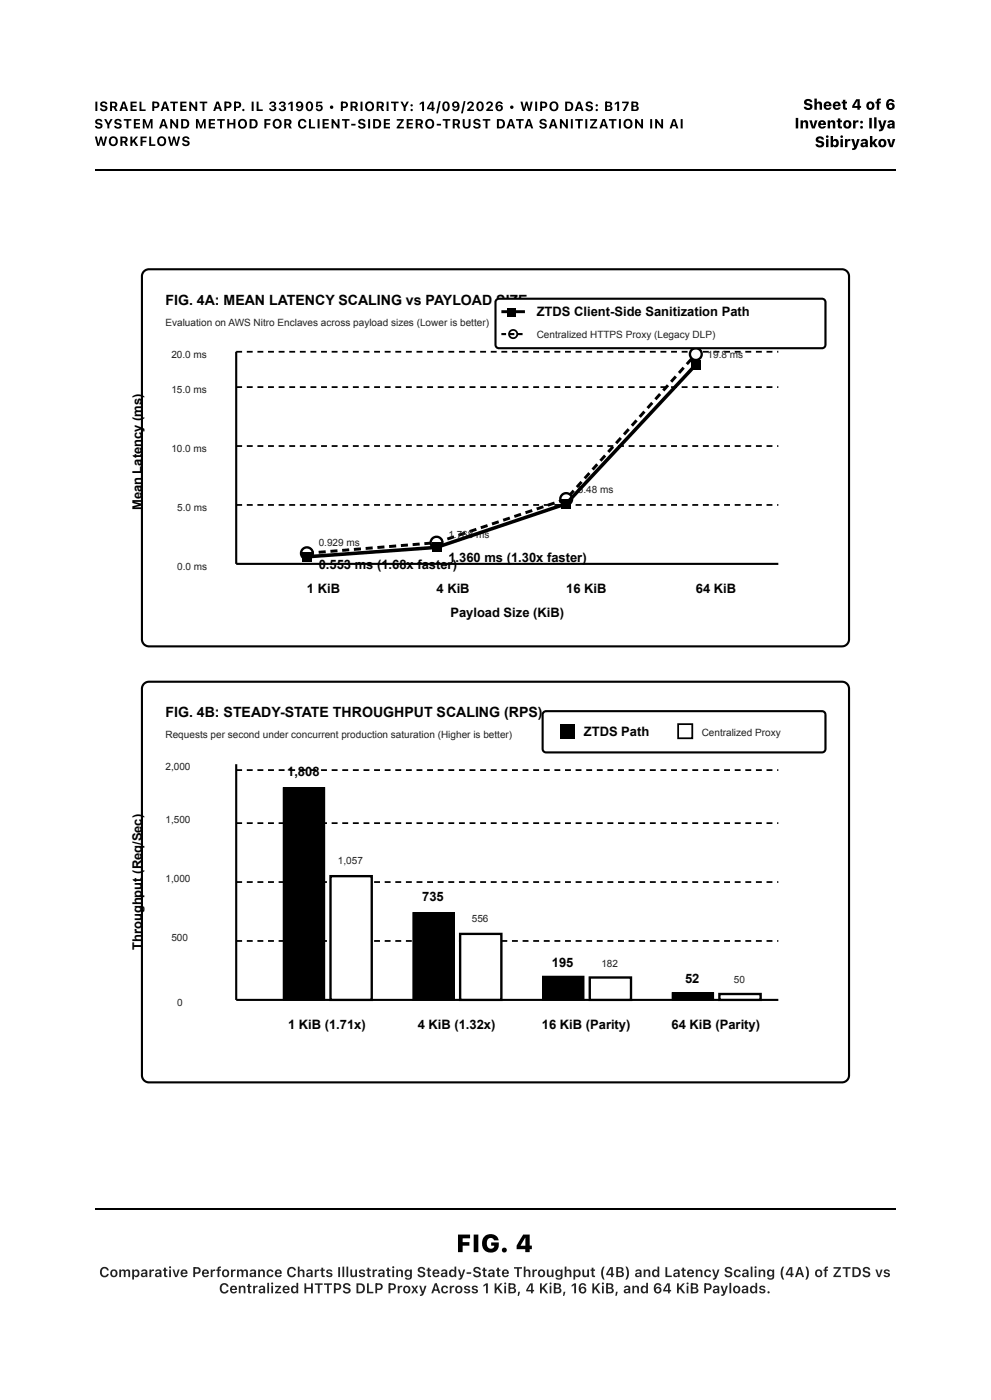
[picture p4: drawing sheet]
<svg xmlns="http://www.w3.org/2000/svg" width="210mm" height="297mm" viewBox="0 0 210 297" stroke-linecap="round" stroke-linejoin="round" font-family="sans-serif">
<path d="M20.1 36.1h169.9" fill="none" stroke="#000" stroke-width=".26"/>
<path d="M30.5 57.6l.5-.4 .6-.1h147a1.5 1.5 0 0 1 1.5 1.5v77a1.5 1.5 0 0 1-1.5 1.5h-147a1.5 1.5 0 0 1-1.5-1.5v-77l.1-.5z" fill="#fff"/>
<path d="M30.5 57.6l.5-.4 .6-.1h147a1.5 1.5 0 0 1 1.5 1.5v77a1.5 1.5 0 0 1-1.5 1.5h-147a1.5 1.5 0 0 1-1.5-1.5v-77l.1-.5zM50.1 74.6v45h115" fill="none" stroke="#000" stroke-width=".45"/>
<g fill="#000">
<path d="M50.1 74.4h1.3v.4h-1.3zM52.4 74.4h1.2v.4h-1.2zM54.6 74.4h1.3v.4h-1.3zM56.9 74.4h1.2v.4h-1.2zM59.1 74.4h1.3v.4h-1.3zM61.4 74.4h1.2v.4h-1.2zM63.6 74.4h1.3v.4h-1.3zM65.9 74.4h1.2v.4h-1.2zM68.1 74.4h1.3v.4h-1.3zM70.4 74.4h1.2v.4h-1.2zM72.6 74.4h1.3v.4h-1.3zM74.9 74.4h1.2v.4h-1.2zM77.1 74.4h1.3v.4h-1.3zM79.4 74.4h1.2v.4h-1.2zM81.6 74.4h1.3v.4h-1.3zM83.9 74.4h1.2v.4h-1.2zM86.1 74.4h1.3v.4h-1.3zM88.4 74.4h1.2v.4h-1.2zM90.6 74.4h1.3v.4h-1.3zM92.9 74.4h1.2v.4h-1.2zM95.1 74.4h1.3v.4h-1.3zM97.4 74.4h1.2v.4h-1.2zM99.6 74.4h1.3v.4h-1.3zM101.9 74.4h1.2v.4h-1.2zM104.1 74.4h1.3v.4h-1.3zM106.4 74.4h1.2v.4h-1.2zM108.6 74.4h1.3v.4h-1.3zM110.9 74.4h1.2v.4h-1.2zM113.1 74.4h1.3v.4h-1.3zM115.4 74.4h1.2v.4h-1.2zM117.6 74.4h1.3v.4h-1.3zM119.9 74.4h1.2v.4h-1.2zM122.1 74.4h1.3v.4h-1.3zM124.4 74.4h1.2v.4h-1.2zM126.6 74.4h1.3v.4h-1.3zM128.9 74.4h1.2v.4h-1.2zM131.1 74.4h1.3v.4h-1.3zM133.4 74.4h1.2v.4h-1.2zM135.6 74.4h1.3v.4h-1.3zM137.9 74.4h1.2v.4h-1.2zM140.1 74.4h1.3v.4h-1.3zM142.4 74.4h1.2v.4h-1.2zM144.6 74.4h1.3v.4h-1.3zM146.9 74.4h1.2v.4h-1.2zM149.1 74.4h1.3v.4h-1.3zM151.4 74.4h1.2v.4h-1.2zM153.6 74.4h1.3v.4h-1.3zM155.9 74.4h1.2v.4h-1.2zM158.1 74.4h1.3v.4h-1.3zM160.4 74.4h1.2v.4h-1.2zM162.6 74.4h1.3v.4h-1.3zM164.9 74.4h.2v.4h-.2z"/>
<path d="M50.1 94.4h1.3v.4h-1.3zM52.4 94.4h1.2v.4h-1.2zM54.6 94.4h1.3v.4h-1.3zM56.9 94.4h1.2v.4h-1.2zM59.1 94.4h1.3v.4h-1.3zM61.4 94.4h1.2v.4h-1.2zM63.6 94.4h1.3v.4h-1.3zM65.9 94.4h1.2v.4h-1.2zM68.1 94.4h1.3v.4h-1.3zM70.4 94.4h1.2v.4h-1.2zM72.6 94.4h1.3v.4h-1.3zM74.9 94.4h1.2v.4h-1.2zM77.1 94.4h1.3v.4h-1.3zM79.4 94.4h1.2v.4h-1.2zM81.6 94.4h1.3v.4h-1.3zM83.9 94.4h1.2v.4h-1.2zM86.1 94.4h1.3v.4h-1.3zM88.4 94.4h1.2v.4h-1.2zM90.6 94.4h1.3v.4h-1.3zM92.9 94.4h1.2v.4h-1.2zM95.1 94.4h1.3v.4h-1.3zM97.4 94.4h1.2v.4h-1.2zM99.6 94.4h1.3v.4h-1.3zM101.9 94.4h1.2v.4h-1.2zM104.1 94.4h1.3v.4h-1.3zM106.4 94.4h1.2v.4h-1.2zM108.6 94.4h1.3v.4h-1.3zM110.9 94.4h1.2v.4h-1.2zM113.1 94.4h1.3v.4h-1.3zM115.4 94.4h1.2v.4h-1.2zM117.6 94.4h1.3v.4h-1.3zM119.9 94.4h1.2v.4h-1.2zM122.1 94.4h1.3v.4h-1.3zM124.4 94.4h1.2v.4h-1.2zM126.6 94.4h1.3v.4h-1.3zM128.9 94.4h1.2v.4h-1.2zM131.1 94.4h1.3v.4h-1.3zM133.4 94.4h1.2v.4h-1.2zM135.6 94.4h1.3v.4h-1.3zM137.9 94.4h1.2v.4h-1.2zM140.1 94.4h1.3v.4h-1.3zM142.4 94.4h1.2v.4h-1.2zM144.6 94.4h1.3v.4h-1.3zM146.9 94.4h1.2v.4h-1.2zM149.1 94.4h1.3v.4h-1.3zM151.4 94.4h1.2v.4h-1.2zM153.6 94.4h1.3v.4h-1.3zM155.9 94.4h1.2v.4h-1.2zM158.1 94.4h1.3v.4h-1.3zM160.4 94.4h1.2v.4h-1.2zM162.6 94.4h1.3v.4h-1.3zM164.9 94.4h.2v.4h-.2z"/>
<path d="M50.1 81.9h1.3v.4h-1.3zM52.4 81.9h1.2v.4h-1.2zM54.6 81.9h1.3v.4h-1.3zM56.9 81.9h1.2v.4h-1.2zM59.1 81.9h1.3v.4h-1.3zM61.4 81.9h1.2v.4h-1.2zM63.6 81.9h1.3v.4h-1.3zM65.9 81.9h1.2v.4h-1.2zM68.1 81.9h1.3v.4h-1.3zM70.4 81.9h1.2v.4h-1.2zM72.6 81.9h1.3v.4h-1.3zM74.9 81.9h1.2v.4h-1.2zM77.1 81.9h1.3v.4h-1.3zM79.4 81.9h1.2v.4h-1.2zM81.6 81.9h1.3v.4h-1.3zM83.9 81.9h1.2v.4h-1.2zM86.1 81.9h1.3v.4h-1.3zM88.4 81.9h1.2v.4h-1.2zM90.6 81.9h1.3v.4h-1.3zM92.9 81.9h1.2v.4h-1.2zM95.1 81.9h1.3v.4h-1.3zM97.4 81.9h1.2v.4h-1.2zM99.6 81.9h1.3v.4h-1.3zM101.9 81.9h1.2v.4h-1.2zM104.1 81.9h1.3v.4h-1.3zM106.4 81.9h1.2v.4h-1.2zM108.6 81.9h1.3v.4h-1.3zM110.9 81.9h1.2v.4h-1.2zM113.1 81.9h1.3v.4h-1.3zM115.4 81.9h1.2v.4h-1.2zM117.6 81.9h1.3v.4h-1.3zM119.9 81.9h1.2v.4h-1.2zM122.1 81.9h1.3v.4h-1.3zM124.4 81.9h1.2v.4h-1.2zM126.6 81.9h1.3v.4h-1.3zM128.9 81.9h1.2v.4h-1.2zM131.1 81.9h1.3v.4h-1.3zM133.4 81.9h1.2v.4h-1.2zM135.6 81.9h1.3v.4h-1.3zM137.9 81.9h1.2v.4h-1.2zM140.1 81.9h1.3v.4h-1.3zM142.4 81.9h1.2v.4h-1.2zM144.6 81.9h1.3v.4h-1.3zM146.9 81.9h1.2v.4h-1.2zM149.1 81.9h1.3v.4h-1.3zM151.4 81.9h1.2v.4h-1.2zM153.6 81.9h1.3v.4h-1.3zM155.9 81.9h1.2v.4h-1.2zM158.1 81.9h1.3v.4h-1.3zM160.4 81.9h1.2v.4h-1.2zM162.6 81.9h1.3v.4h-1.3zM164.9 81.9h.2v.4h-.2z"/>
<path d="M50.1 106.9h1.3v.4h-1.3zM52.4 106.9h1.2v.4h-1.2zM54.6 106.9h1.3v.4h-1.3zM56.9 106.9h1.2v.4h-1.2zM59.1 106.9h1.3v.4h-1.3zM61.4 106.9h1.2v.4h-1.2zM63.6 106.9h1.3v.4h-1.3zM65.9 106.9h1.2v.4h-1.2zM68.1 106.9h1.3v.4h-1.3zM70.4 106.9h1.2v.4h-1.2zM72.6 106.9h1.3v.4h-1.3zM74.9 106.9h1.2v.4h-1.2zM77.1 106.9h1.3v.4h-1.3zM79.4 106.9h1.2v.4h-1.2zM81.6 106.9h1.3v.4h-1.3zM83.9 106.9h1.2v.4h-1.2zM86.1 106.9h1.3v.4h-1.3zM88.4 106.9h1.2v.4h-1.2zM90.6 106.9h1.3v.4h-1.3zM92.9 106.9h1.2v.4h-1.2zM95.1 106.9h1.3v.4h-1.3zM97.4 106.9h1.2v.4h-1.2zM99.6 106.9h1.3v.4h-1.3zM101.9 106.9h1.2v.4h-1.2zM104.1 106.9h1.3v.4h-1.3zM106.4 106.9h1.2v.4h-1.2zM108.6 106.9h1.3v.4h-1.3zM110.9 106.9h1.2v.4h-1.2zM113.1 106.9h1.3v.4h-1.3zM115.4 106.9h1.2v.4h-1.2zM117.6 106.9h1.3v.4h-1.3zM119.9 106.9h1.2v.4h-1.2zM122.1 106.9h1.3v.4h-1.3zM124.4 106.9h1.2v.4h-1.2zM126.6 106.9h1.3v.4h-1.3zM128.9 106.9h1.2v.4h-1.2zM131.1 106.9h1.3v.4h-1.3zM133.4 106.9h1.2v.4h-1.2zM135.6 106.9h1.3v.4h-1.3zM137.9 106.9h1.2v.4h-1.2zM140.1 106.9h1.3v.4h-1.3zM142.4 106.9h1.2v.4h-1.2zM144.6 106.9h1.3v.4h-1.3zM146.9 106.9h1.2v.4h-1.2zM149.1 106.9h1.3v.4h-1.3zM151.4 106.9h1.2v.4h-1.2zM153.6 106.9h1.3v.4h-1.3zM155.9 106.9h1.2v.4h-1.2zM158.1 106.9h1.3v.4h-1.3zM160.4 106.9h1.2v.4h-1.2zM162.6 106.9h1.3v.4h-1.3zM164.9 106.9h.2v.4h-.2z"/>
<path d="M65.1 117.1l1.5-.2v.7l-1.5 .1zM67.6 116.9l1.5-.2v.7l-1.5 .1zM70.1 116.7l1.5-.2v.7l-1.5 .1zM72.6 116.5l1.5-.2v.7l-1.5 .1zM75.1 116.2l1.4-.1 .1 .7-1.5 .1zM77.5 116l1.5-.1 .1 .6-1.5 .2zM80 115.8l1.5-.1 .1 .6-1.5 .2zM82.5 115.6l1.5-.1 .1 .6-1.5 .2zM85 115.4l1.5-.1 .1 .6-1.5 .2zM87.5 115.2l1.5-.1 .1 .6-1.5 .2zM90 115l1.5-.1v.6l-1.4 .1zM92.5 114.8l.1 .3-.1-.3 1.3-.4 .2 .6-1.5 .4zM94.8 114.1l1.4-.5 .2 .6-1.4 .5zM97.2 113.3l1.4-.5 .2 .6-1.4 .5zM99.5 112.5l1.5-.5 .2 .6-1.5 .5zM101.9 111.7l1.4-.5 .2 .6-1.4 .5zM104.3 110.9l1.4-.5 .2 .6-1.4 .5zM106.6 110.1l1.5-.5 .2 .6-1.5 .5zM109 109.3l1.4-.5 .2 .6-1.4 .5zM111.4 108.5l1.4-.5 .2 .6-1.4 .5zM113.7 107.7l1.5-.5 .2 .6-1.5 .5zM116.1 106.9l1.4-.5 .2 .6-1.4 .5zM118.5 106.1l1.4-.5 .2 .6-1.4 .5zM121.5 103.9l.4 .4-1 1.1-.4-.4zM123.1 102l.5 .4-1 1.2-.5-.5zM124.8 100.2l.5 .4-1 1.1-.5-.4zM126.5 98.3l.4 .4-1 1.1-.4-.4zM128.1 96.4l.5 .4-1 1.2-.5-.5zM129.8 94.6l.5 .4-1 1.1-.5-.4zM131.5 92.7l.4 .4-1 1.1-.4-.4zM133.1 90.8l.5 .5-1 1.1-.5-.4zM134.8 89l.5 .4-1 1.1-.5-.4zM136.5 87.1l.4 .4-1 1.1-.4-.4zM138.1 85.2l.5 .5-1 1.1-.5-.4zM139.8 83.4l.5 .4-1 1.1-.5-.4zM141.5 81.5l.4 .4-1 1.2-.4-.5zM143.1 79.7l.5 .4-1 1.1-.5-.4zM144.8 77.8l.5 .4-1 1.1-.5-.4zM146.5 75.9l.4 .4-1 1.2-.4-.5zM147.4 74.9l.4 .4-.2 .3-.5-.4z"/>
</g>
<circle cx="65.1" cy="117.4" r="1.25" fill="#fff"/>
<circle cx="65.1" cy="117.4" r="1.25" fill="none" stroke="#000" stroke-width=".5"/>
<circle cx="92.6" cy="115.1" r="1.25" fill="#fff"/>
<circle cx="92.6" cy="115.1" r="1.25" fill="none" stroke="#000" stroke-width=".5"/>
<circle cx="120.1" cy="105.9" r="1.25" fill="#fff"/>
<circle cx="120.1" cy="105.9" r="1.25" fill="none" stroke="#000" stroke-width=".5"/>
<circle cx="147.6" cy="75.1" r="1.25" fill="#fff"/>
<circle cx="147.6" cy="75.1" r="1.25" fill="none" stroke="#000" stroke-width=".5"/>
<path d="M147.6 77.4l-27.5 29.5-27.5 9.2-27.5 2" fill="none" stroke="#000" stroke-width=".75" stroke-linecap="butt"/>
<path d="M146.6 76.4h2v2h-2zM64.1 117.1h2v2h-2zM91.6 115.1h2v2h-2zM119.1 105.9h2v2h-2z" fill="#000"/>
<path d="M105.3 63.6l.6-.2h68.5a.75 .75 0 0 1 .7 .7v9a.75 .75 0 0 1-.7 .8h-68.5a.75 .75 0 0 1-.8-.8v-9z" fill="#fff"/>
<path d="M105.3 63.6l.6-.2h68.5a.75 .75 0 0 1 .7 .7v9a.75 .75 0 0 1-.7 .8h-68.5a.75 .75 0 0 1-.8-.8v-9z" fill="none" stroke="#000" stroke-width=".45"/>
<path d="M107.6 65.4h1.8v1.7h-1.8z" fill="#000"/>
<path d="M106.4 66.1h5" fill="none" stroke="#000" stroke-width=".63" stroke-linecap="butt"/>
<circle cx="108.9" cy="70.9" r=".88" fill="#fff"/>
<circle cx="108.9" cy="70.9" r=".88" fill="none" stroke="#000" stroke-width=".38"/>
<path d="M106.4 70.7h1v.4h-1zM108.1 70.7h1v.4h-1zM109.9 70.7h1v.4h-1z" fill="#000"/>
<path d="M30.5 145.1l.5-.4 .6-.1h147a1.5 1.5 0 0 1 1.5 1.5v82a1.5 1.5 0 0 1-1.5 1.5h-147a1.5 1.5 0 0 1-1.5-1.5v-82l.1-.5z" fill="#fff"/>
<path d="M30.5 145.1l.5-.4 .6-.1h147a1.5 1.5 0 0 1 1.5 1.5v82a1.5 1.5 0 0 1-1.5 1.5h-147a1.5 1.5 0 0 1-1.5-1.5v-82l.1-.5zM50.1 162.1v50h115" fill="none" stroke="#000" stroke-width=".45"/>
<g fill="#000">
<path d="M60.1 167.1h8.8v45h-8.8z"/>
<path d="M50.1 174.4h1.3v.4h-1.3zM52.4 174.4h1.2v.4h-1.2zM54.6 174.4h1.3v.4h-1.3zM56.9 174.4h1.2v.4h-1.2zM59.1 174.4h1.3v.4h-1.3zM61.4 174.4h1.2v.4h-1.2zM63.6 174.4h1.3v.4h-1.3zM65.9 174.4h1.2v.4h-1.2zM68.1 174.4h1.3v.4h-1.3zM70.4 174.4h1.2v.4h-1.2zM72.6 174.4h1.3v.4h-1.3zM74.9 174.4h1.2v.4h-1.2zM77.1 174.4h1.3v.4h-1.3zM79.4 174.4h1.2v.4h-1.2zM81.6 174.4h1.3v.4h-1.3zM83.9 174.4h1.2v.4h-1.2zM86.1 174.4h1.3v.4h-1.3zM88.4 174.4h1.2v.4h-1.2zM90.6 174.4h1.3v.4h-1.3zM92.9 174.4h1.2v.4h-1.2zM95.1 174.4h1.3v.4h-1.3zM97.4 174.4h1.2v.4h-1.2zM99.6 174.4h1.3v.4h-1.3zM101.9 174.4h1.2v.4h-1.2zM104.1 174.4h1.3v.4h-1.3zM106.4 174.4h1.2v.4h-1.2zM108.6 174.4h1.3v.4h-1.3zM110.9 174.4h1.2v.4h-1.2zM113.1 174.4h1.3v.4h-1.3zM115.4 174.4h1.2v.4h-1.2zM117.6 174.4h1.3v.4h-1.3zM119.9 174.4h1.2v.4h-1.2zM122.1 174.4h1.3v.4h-1.3zM124.4 174.4h1.2v.4h-1.2zM126.6 174.4h1.3v.4h-1.3zM128.9 174.4h1.2v.4h-1.2zM131.1 174.4h1.3v.4h-1.3zM133.4 174.4h1.2v.4h-1.2zM135.6 174.4h1.3v.4h-1.3zM137.9 174.4h1.2v.4h-1.2zM140.1 174.4h1.3v.4h-1.3zM142.4 174.4h1.2v.4h-1.2zM144.6 174.4h1.3v.4h-1.3zM146.9 174.4h1.2v.4h-1.2zM149.1 174.4h1.3v.4h-1.3zM151.4 174.4h1.2v.4h-1.2zM153.6 174.4h1.3v.4h-1.3zM155.9 174.4h1.2v.4h-1.2zM158.1 174.4h1.3v.4h-1.3zM160.4 174.4h1.2v.4h-1.2zM162.6 174.4h1.3v.4h-1.3zM164.9 174.4h.2v.4h-.2z"/>
<path d="M50.1 163.2h1.3v.4h-1.3zM52.4 163.2h1.2v.4h-1.2zM54.6 163.2h1.3v.4h-1.3zM56.9 163.2h1.2v.4h-1.2zM59.1 163.2h1.3v.4h-1.3zM61.4 163.2h1.2v.4h-1.2zM63.6 163.2h1.3v.4h-1.3zM65.9 163.2h1.2v.4h-1.2zM68.1 163.2h1.3v.4h-1.3zM70.4 163.2h1.2v.4h-1.2zM72.6 163.2h1.3v.4h-1.3zM74.9 163.2h1.2v.4h-1.2zM77.1 163.2h1.3v.4h-1.3zM79.4 163.2h1.2v.4h-1.2zM81.6 163.2h1.3v.4h-1.3zM83.9 163.2h1.2v.4h-1.2zM86.1 163.2h1.3v.4h-1.3zM88.4 163.2h1.2v.4h-1.2zM90.6 163.2h1.3v.4h-1.3zM92.9 163.2h1.2v.4h-1.2zM95.1 163.2h1.3v.4h-1.3zM97.4 163.2h1.2v.4h-1.2zM99.6 163.2h1.3v.4h-1.3zM101.9 163.2h1.2v.4h-1.2zM104.1 163.2h1.3v.4h-1.3zM106.4 163.2h1.2v.4h-1.2zM108.6 163.2h1.3v.4h-1.3zM110.9 163.2h1.2v.4h-1.2zM113.1 163.2h1.3v.4h-1.3zM115.4 163.2h1.2v.4h-1.2zM117.6 163.2h1.3v.4h-1.3zM119.9 163.2h1.2v.4h-1.2zM122.1 163.2h1.3v.4h-1.3zM124.4 163.2h1.2v.4h-1.2zM126.6 163.2h1.3v.4h-1.3zM128.9 163.2h1.2v.4h-1.2zM131.1 163.2h1.3v.4h-1.3zM133.4 163.2h1.2v.4h-1.2zM135.6 163.2h1.3v.4h-1.3zM137.9 163.2h1.2v.4h-1.2zM140.1 163.2h1.3v.4h-1.3zM142.4 163.2h1.2v.4h-1.2zM144.6 163.2h1.3v.4h-1.3zM146.9 163.2h1.2v.4h-1.2zM149.1 163.2h1.3v.4h-1.3zM151.4 163.2h1.2v.4h-1.2zM153.6 163.2h1.3v.4h-1.3zM155.9 163.2h1.2v.4h-1.2zM158.1 163.2h1.3v.4h-1.3zM160.4 163.2h1.2v.4h-1.2zM162.6 163.2h1.3v.4h-1.3zM164.9 163.2h.2v.4h-.2z"/>
<path d="M50.1 199.4h1.3v.4h-1.3zM52.4 199.4h1.2v.4h-1.2zM54.6 199.4h1.3v.4h-1.3zM56.9 199.4h1.2v.4h-1.2zM59.1 199.4h1.3v.4h-1.3zM61.4 199.4h1.2v.4h-1.2zM63.6 199.4h1.3v.4h-1.3zM65.9 199.4h1.2v.4h-1.2zM68.1 199.4h1.3v.4h-1.3zM70.4 199.4h1.2v.4h-1.2zM72.6 199.4h1.3v.4h-1.3zM74.9 199.4h1.2v.4h-1.2zM77.1 199.4h1.3v.4h-1.3zM79.4 199.4h1.2v.4h-1.2zM81.6 199.4h1.3v.4h-1.3zM83.9 199.4h1.2v.4h-1.2zM86.1 199.4h1.3v.4h-1.3zM88.4 199.4h1.2v.4h-1.2zM90.6 199.4h1.3v.4h-1.3zM92.9 199.4h1.2v.4h-1.2zM95.1 199.4h1.3v.4h-1.3zM97.4 199.4h1.2v.4h-1.2zM99.6 199.4h1.3v.4h-1.3zM101.9 199.4h1.2v.4h-1.2zM104.1 199.4h1.3v.4h-1.3zM106.4 199.4h1.2v.4h-1.2zM108.6 199.4h1.3v.4h-1.3zM110.9 199.4h1.2v.4h-1.2zM113.1 199.4h1.3v.4h-1.3zM115.4 199.4h1.2v.4h-1.2zM117.6 199.4h1.3v.4h-1.3zM119.9 199.4h1.2v.4h-1.2zM122.1 199.4h1.3v.4h-1.3zM124.4 199.4h1.2v.4h-1.2zM126.6 199.4h1.3v.4h-1.3zM128.9 199.4h1.2v.4h-1.2zM131.1 199.4h1.3v.4h-1.3zM133.4 199.4h1.2v.4h-1.2zM135.6 199.4h1.3v.4h-1.3zM137.9 199.4h1.2v.4h-1.2zM140.1 199.4h1.3v.4h-1.3zM142.4 199.4h1.2v.4h-1.2zM144.6 199.4h1.3v.4h-1.3zM146.9 199.4h1.2v.4h-1.2zM149.1 199.4h1.3v.4h-1.3zM151.4 199.4h1.2v.4h-1.2zM153.6 199.4h1.3v.4h-1.3zM155.9 199.4h1.2v.4h-1.2zM158.1 199.4h1.3v.4h-1.3zM160.4 199.4h1.2v.4h-1.2zM162.6 199.4h1.3v.4h-1.3zM164.9 199.4h.2v.4h-.2z"/>
<path d="M50.1 186.9h1.3v.4h-1.3zM52.4 186.9h1.2v.4h-1.2zM54.6 186.9h1.3v.4h-1.3zM56.9 186.9h1.2v.4h-1.2zM59.1 186.9h1.3v.4h-1.3zM61.4 186.9h1.2v.4h-1.2zM63.6 186.9h1.3v.4h-1.3zM65.9 186.9h1.2v.4h-1.2zM68.1 186.9h1.3v.4h-1.3zM70.4 186.9h1.2v.4h-1.2zM72.6 186.9h1.3v.4h-1.3zM74.9 186.9h1.2v.4h-1.2zM77.1 186.9h1.3v.4h-1.3zM79.4 186.9h1.2v.4h-1.2zM81.6 186.9h1.3v.4h-1.3zM83.9 186.9h1.2v.4h-1.2zM86.1 186.9h1.3v.4h-1.3zM88.4 186.9h1.2v.4h-1.2zM90.6 186.9h1.3v.4h-1.3zM92.9 186.9h1.2v.4h-1.2zM95.1 186.9h1.3v.4h-1.3zM97.4 186.9h1.2v.4h-1.2zM99.6 186.9h1.3v.4h-1.3zM101.9 186.9h1.2v.4h-1.2zM104.1 186.9h1.3v.4h-1.3zM106.4 186.9h1.2v.4h-1.2zM108.6 186.9h1.3v.4h-1.3zM110.9 186.9h1.2v.4h-1.2zM113.1 186.9h1.3v.4h-1.3zM115.4 186.9h1.2v.4h-1.2zM117.6 186.9h1.3v.4h-1.3zM119.9 186.9h1.2v.4h-1.2zM122.1 186.9h1.3v.4h-1.3zM124.4 186.9h1.2v.4h-1.2zM126.6 186.9h1.3v.4h-1.3zM128.9 186.9h1.2v.4h-1.2zM131.1 186.9h1.3v.4h-1.3zM133.4 186.9h1.2v.4h-1.2zM135.6 186.9h1.3v.4h-1.3zM137.9 186.9h1.2v.4h-1.2zM140.1 186.9h1.3v.4h-1.3zM142.4 186.9h1.2v.4h-1.2zM144.6 186.9h1.3v.4h-1.3zM146.9 186.9h1.2v.4h-1.2zM149.1 186.9h1.3v.4h-1.3zM151.4 186.9h1.2v.4h-1.2zM153.6 186.9h1.3v.4h-1.3zM155.9 186.9h1.2v.4h-1.2zM158.1 186.9h1.3v.4h-1.3zM160.4 186.9h1.2v.4h-1.2zM162.6 186.9h1.3v.4h-1.3zM164.9 186.9h.2v.4h-.2z"/>
</g>
<path d="M60.1 167.1h8.8v45h-8.8z" fill="none" stroke="#000" stroke-width=".25"/>
<path d="M70.1 185.9h8.8v26.2h-8.8z" fill="#fff"/>
<path d="M70.1 185.9h8.8v26.2h-8.8z" fill="none" stroke="#000" stroke-width=".5"/>
<path d="M87.6 193.6h8.8v18.5h-8.8z" fill="#000"/>
<path d="M87.6 193.6h8.8v18.5h-8.8z" fill="none" stroke="#000" stroke-width=".25"/>
<path d="M97.6 198.1h8.8v14h-8.8z" fill="#fff"/>
<path d="M97.6 198.1h8.8v14h-8.8z" fill="none" stroke="#000" stroke-width=".5"/>
<path d="M115.1 207.1h8.8v5h-8.8z" fill="#000"/>
<path d="M115.1 207.1h8.8v5h-8.8z" fill="none" stroke="#000" stroke-width=".25"/>
<path d="M125.1 207.4h8.8v4.7h-8.8z" fill="#fff"/>
<path d="M125.1 207.4h8.8v4.7h-8.8z" fill="none" stroke="#000" stroke-width=".5"/>
<path d="M142.6 210.6h8.8v1.5h-8.8z" fill="#000"/>
<path d="M142.6 210.6h8.8v1.5h-8.8z" fill="none" stroke="#000" stroke-width=".25"/>
<path d="M152.6 210.9h8.8v1.2h-8.8z" fill="#fff"/>
<path d="M152.6 210.9h8.8v1.2h-8.8z" fill="none" stroke="#000" stroke-width=".5"/>
<path d="M115.3 151.1l.6-.2h58.5a.75 .75 0 0 1 .7 .7v7.3a.75 .75 0 0 1-.7 .7h-58.5a.75 .75 0 0 1-.8-.7v-7.3z" fill="#fff"/>
<path d="M115.3 151.1l.6-.2h58.5a.75 .75 0 0 1 .7 .7v7.3a.75 .75 0 0 1-.7 .7h-58.5a.75 .75 0 0 1-.8-.7v-7.3z" fill="none" stroke="#000" stroke-width=".45"/>
<path d="M118.9 153.6h3v3h-3z" fill="#000"/>
<path d="M143.9 153.6h3v3h-3z" fill="#fff"/>
<path d="M143.9 153.6h3v3h-3z" fill="none" stroke="#000" stroke-width=".38"/>
<path d="M20.1 256.5h169.9" fill="none" stroke="#000" stroke-width=".26"/>
<text font-size="5.3" x="96.8" y="265.6">FIG. 4</text>
<g font-size="3.2">
<text x="170.4" y="23.3">Sheet 4 of 6</text>
<text x="168.5" y="27.3">Inventor: Ilya</text>
<text x="172.8" y="31.2">Sibiryakov</text>
</g>
<g font-size="3">
<text x="35.1" y="64.6">FIG. 4A: MEAN LATENCY SCALING vs PAYLOAD</text>
<text x="105.3" y="64.6">SIZE</text>
<text x="35.1" y="152.1">FIG. 4B: STEADY-STATE THROUGHPUT SCALING (RPS)</text>
</g>
<g font-size="3" fill="#222">
<text x="21" y="270.9">Comparative Performance Charts Illustrating Steady-State Throughput (4B) and Latency Scaling (4A) of ZTDS vs</text>
<text x="46.4" y="274.4">Centralized HTTPS DLP Proxy Across 1 KiB, 4 KiB, 16 KiB, and 64 KiB Payloads.</text>
</g>
<g font-size="2.8">
<text x="20" y="23.5">ISRAEL PATENT APP. IL 331905 • PRIORITY: 14/09/2026 • WIPO DAS: B17B</text>
<text x="20" y="27.3">SYSTEM AND METHOD FOR CLIENT-SIDE ZERO-TRUST DATA SANITIZATION IN AI</text>
<text x="20" y="31">WORKFLOWS</text>
</g>
<g font-size="2.7">
<text x="113.9" y="67.1">ZTDS Client-Side Sanitization Path</text>
<text x="30.1" y="108.2" transform="rotate(-90 30.1 108.2)">Mean Latency (ms)</text>
<text x="95.1" y="119.1">1.360 ms (1.30x faster)</text>
<text x="65.1" y="125.9">1 KiB</text>
<text x="67.6" y="120.6">0.553 ms (1.68x faster)</text>
<text x="92.6" y="125.9">4 KiB</text>
<text x="120.1" y="125.9">16 KiB</text>
<text x="147.6" y="125.9">64 KiB</text>
<text x="95.5" y="130.9">Payload Size (KiB)</text>
<text x="123.9" y="156.1">ZTDS Path</text>
<text x="60.9" y="164.6">1,808</text>
<text x="89.6" y="191.1">735</text>
<text x="30.1" y="201.6" transform="rotate(-90 30.1 201.6)">Throughput (Req/Sec)</text>
<text x="117.1" y="205.1">195</text>
<text x="145.3" y="208.6">52</text>
<text x="61.1" y="218.4">1 KiB (1.71x)</text>
<text x="88.6" y="218.4">4 KiB (1.32x)</text>
<text x="115" y="218.4">16 KiB (Parity)</text>
<text x="142.5" y="218.4">64 KiB (Parity)</text>
</g>
<g font-size="2.1" fill="#222">
<text x="35.1" y="69.1">Evaluation on AWS Nitro Enclaves across payload sizes (Lower is better)</text>
<text x="113.9" y="71.6">Centralized HTTPS Proxy (Legacy DLP)</text>
<text x="36.4" y="75.9">20.0 ms</text>
<text x="150.1" y="75.9">19.8 ms</text>
<text x="36.4" y="83.4">15.0 ms</text>
<text x="36.4" y="95.9">10.0 ms</text>
<text x="122.6" y="104.6">5.48 ms</text>
<text x="37.6" y="108.4">5.0 ms</text>
<text x="67.6" y="115.9">0.929 ms</text>
<text x="95.1" y="114.1">1.768 ms</text>
<text x="37.6" y="120.9">0.0 ms</text>
<text x="35.1" y="156.6">Requests per second under concurrent production saturation (Higher is better)</text>
<text x="148.9" y="156.1">Centralized Proxy</text>
<text x="35.1" y="163.4">2,000</text>
<text x="35.1" y="174.6">1,500</text>
<text x="71.7" y="183.4">1,057</text>
<text x="35.1" y="187.1">1,000</text>
<text x="100.1" y="195.6">556</text>
<text x="36.4" y="199.6">500</text>
<text x="127.6" y="205.1">182</text>
<text x="155.7" y="208.6">50</text>
<text x="37.6" y="213.4">0</text>
</g>
</svg>
